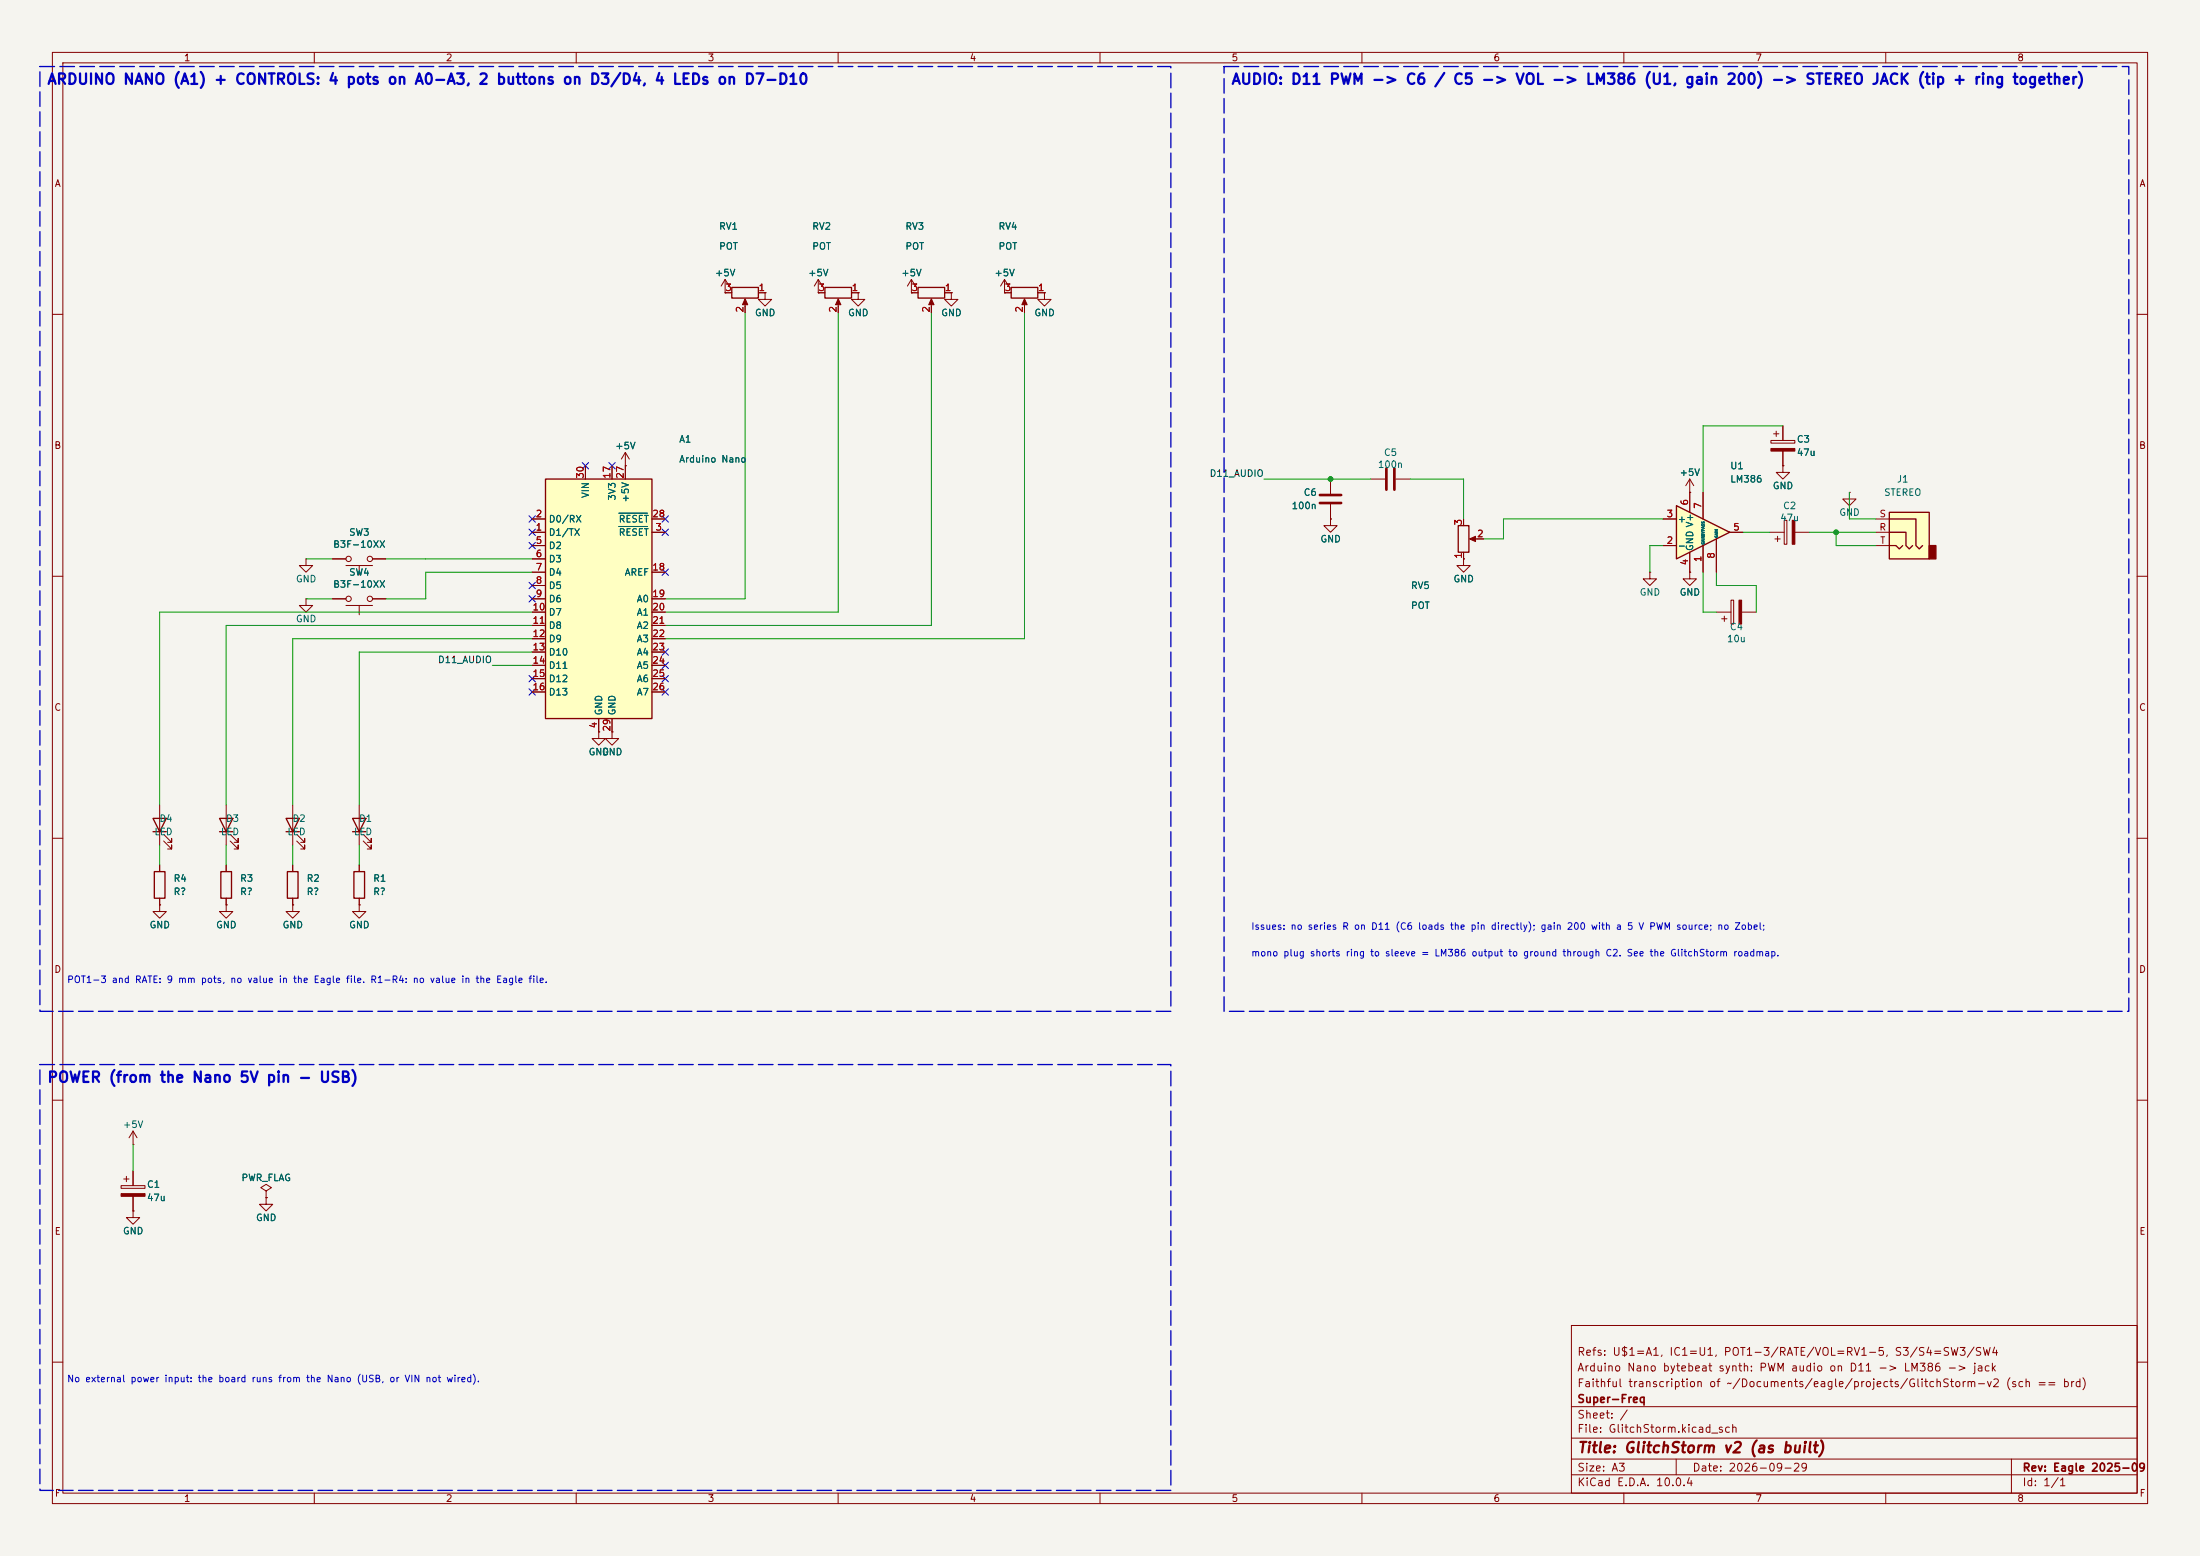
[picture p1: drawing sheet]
<svg xmlns="http://www.w3.org/2000/svg" width="420mm" height="297mm" viewBox="0 0 420 297" stroke-linecap="round" stroke-linejoin="round" font-family="sans-serif">
<path d="M0 0h420v297h-420z" fill="#f5f4ef" stroke="#f5f4ef" stroke-width=".19"/>
<g fill="none" stroke="#840000" stroke-width=".19">
<path d="M10 10h400v277h-400zM12 12h396v273h-396zM60 10v2M110 10v2M160 10v2M210 10v2M260 10v2M310 10v2M360 10v2M138.4 55.9h.1M138.4 55.9h1.3M138.4 53.3l-.7 1.3"/>
<path d="M138.4 53.3l.8 1.3M138.4 53.3v2.6M142.2 57.4v2.3M144.8 55.9h1.2M146 55.9v1.3h1.3l-1.3 1.2-1.2-1.2h1.2M146 55.9h.1M156.2 55.9h.1M156.2 55.9h1.3M156.2 53.3l-.8 1.3M156.2 53.3l.8 1.3M156.2 53.3v2.6M160 57.4v2.3"/>
<path d="M162.6 55.9h1.2M163.8 55.9v1.3h1.3l-1.3 1.2-1.2-1.2h1.2M163.8 55.9h.1M174 55.9h.1M174 55.9h1.3M174 53.3l-.8 1.3M174 53.3l.8 1.3M174 53.3v2.6M177.8 57.4v2.3M180.3 55.9h1.3M10 60h2M408 60h2"/>
<path d="M261.6 91.4h2.8M266.4 91.4h2.8M279.4 99.1v1.2M10 110h2M58.4 106.7v1.3h1.3l-1.3 1.2-1.3-1.2h1.3M58.4 106.7h.1M63.5 106.7h2.5M66 108h5.1M68.6 108v1.7M71.1 106.7h2.6M279.4 105.4v1.3M280.9 102.9h2.3"/>
<path d="M408 110h2M10 160h2M408 160h2M68.6 172.7v1.3h1.2l-1.2 1.3-1.3-1.3h1.3M68.6 172.7h.1M10 210h2M408 210h2M300 253h108v32h-108zM10 260h2M300 278.5h108M300 274.5h108M300 268.5h108"/>
<path d="M320 278.5v3M384 278.5v6.5M408 260h2M60 285v2M110 285v2M160 285v2M210 285v2M260 285v2M300 281.5h108M310 285v2M360 285v2"/>
<circle cx="66.5" cy="106.7" r=".51"/>
<circle cx="70.6" cy="106.7" r=".51"/>
</g>
<path d="M139.7 54.9h5.1v2h-5.1zM157.5 54.9h5.1v2h-5.1zM175.3 54.9h5v2h-5zM278.4 100.3h2v5.1h-2z" fill="none" stroke="#840000" stroke-width=".25"/>
<g fill="#840000" stroke="#840000" stroke-width=".19">
<path d="M280.5 102.9l1.2-.5v1z"/>
<path d="M142.2 57l.5 1.2h-1z"/>
<path d="M177.8 57l.5 1.2h-1z"/>
<path d="M160 57l.5 1.2h-1z"/>
</g>
<path d="M264.7 89.4v4.1M266.2 89.4v4.1" fill="none" stroke="#840000" stroke-width=".51"/>
<path d="M104.1 91.4h20.4v45.8h-20.4z" fill="#ffffc2"/>
<path d="M104.1 91.4h20.4v45.8h-20.4z" fill="none" stroke="#840000" stroke-width=".25"/>
<g fill="none" stroke="#840000" stroke-width=".19">
<path d="M101.6 99.1h2.5M111.8 88.9v2.5M116.8 88.9v2.5M119.4 88.9h.1M119.4 86.4v5M119.4 86.4l-.8 1.2M119.4 86.4l.7 1.2M124.5 99.1h2.5M254 99.1v1.2h1.3l-1.3 1.3-1.3-1.3h1.3M254 99.1h.1M338.1 84.1h4.5v.5h-4.5zM338.6 82.8h1"/>
<path d="M339.1 82.3v1M340.4 88.9v1.3h1.2l-1.2 1.2-1.3-1.2h1.3M340.4 88.9h.1M340.4 81.3v2.8M340.4 86.1v2.8M340.6 99.3h.5v4.6h-.5zM101.6 101.6h2.5M101.6 104.1h2.5M101.6 106.7h2.5M101.6 109.2h2.5M101.6 111.8h2.5M101.6 114.3h2.5"/>
<path d="M101.6 116.8h2.5M101.6 119.4h2.5M124.5 101.6h2.5M124.5 109.2h2.5M124.5 114.3h2.5M124.5 116.8h2.5M124.5 119.4h2.5M327.7 116.8h2.8M328.7 118.1h1M329.2 117.6v1M330.5 114.6h.5v4.5h-.5zM332.5 116.8h2.8"/>
<path d="M337.8 101.6h2.8M338.8 102.9h1.1M339.3 102.4v1M342.6 101.6h2.8M101.6 121.9h2.5M101.6 124.5h2.5M101.6 127h2.5M101.6 129.5h2.5M101.6 132.1h2.5M114.3 137.2v2.5M116.8 137.2v2.5M124.5 121.9h2.5"/>
<path d="M124.5 124.5h2.5M124.5 127h2.5M124.5 129.5h2.5M124.5 132.1h2.5"/>
</g>
<path d="M118.1 98h5.5M118.1 100.5h5.5" fill="none" stroke="#006464" stroke-width=".19"/>
<g fill="#840000" stroke="#840000" stroke-width=".19">
<path d="M342.1 99.3h.5v4.6h-.5z"/>
<path d="M332 114.6h.5v4.5h-.5z"/>
<path d="M338.1 85.6h4.5v.5h-4.5z"/>
</g>
<path d="M360.7 97.8h7.6v8.9h-7.6z" fill="#ffffc2"/>
<path d="M368.3 104.1h1.3v2.6h-1.3z" fill="#840000" stroke="#840000" stroke-width=".25"/>
<path d="M193 54.9h5.1v2h-5.1zM360.7 97.8h7.6v8.9h-7.6zM360.7 99.1h5.1v5l.6 .7 .6-.7M360.7 101.6h3.2v2.5l.6 .7 .6-.7M360.7 104.1h1.2l.7 .7 .6-.7" fill="none" stroke="#840000" stroke-width=".25"/>
<g fill="none" stroke="#840000" stroke-width=".19">
<path d="M181.6 55.9v1.3h1.3l-1.3 1.2-1.3-1.2h1.3M181.6 55.9h.1M191.8 55.9h.1M191.8 53.3l-.8 1.3M191.8 53.3l.7 1.3M191.8 53.3v2.6M191.8 55.9h1.2M195.6 57.4v2.3M198.1 55.9h1.3M199.4 55.9v1.3h1.3l-1.3 1.2-1.3-1.2h1.3M199.4 55.9h.1M322.6 94h.1"/>
<path d="M322.6 91.4l-.8 1.3M322.6 91.4l.7 1.3M322.6 91.4v2.6M353.1 94v1.3h1.2l-1.2 1.2-1.3-1.2h1.3M353.1 94h.1M358.1 99.1h2.6M315 109.2v1.3h1.2l-1.2 1.3-1.3-1.3h1.3M315 109.2h.1M322.6 109.2v1.3h1.2l-1.2 1.3-1.3-1.3h1.3M322.6 109.2h.1M358.1 101.6h2.6M358.1 104.1h2.6"/>
</g>
<path d="M195.6 57l.5 1.2h-1z" fill="#840000" stroke="#840000" stroke-width=".19"/>
<path d="M320 96.5l10.2 5.1-10.2 5.1z" fill="#ffffc2"/>
<g fill="none" stroke="#840000" stroke-width=".25">
<path d="M320 96.5l10.2 5.1-10.2 5.1zM29.2 156.2h2.5l-1.2 2.6zM29.2 158.8h2.5M41.9 156.2h2.5l-1.2 2.6zM41.9 158.8h2.5M54.6 156.2h2.5l-1.2 2.6zM54.6 158.8h2.5M67.3 156.2h2.5l-1.2 2.6zM67.3 158.8h2.5M29.5 166.4h2v5.1h-2zM42.2 166.4h2v5.1h-2zM54.9 166.4h2v5.1h-2z"/>
<path d="M67.6 166.4h2v5.1h-2z"/>
</g>
<g fill="none" stroke="#840000" stroke-width=".19">
<path d="M138.4 55.9h.1M138.4 55.9h1.3M142.2 58.4v1.3M144.8 55.9h1.2M146 55.9h.1M156.2 55.9h.1M156.2 55.9h1.3M160 58.4v1.3M162.6 55.9h1.2M163.8 55.9h.1M174 55.9h.1M174 55.9h1.3"/>
<path d="M177.8 58.4v1.3M180.3 55.9h1.3M181.6 55.9h.1M191.8 55.9h.1M191.8 55.9h1.2M195.6 58.4v1.3M198.1 55.9h1.3M199.4 55.9h.1M101.6 99.1h2.5M111.8 88.9v2.5M116.8 88.9v2.5M119.4 88.9h.1"/>
<path d="M119.4 88.9v2.5M124.5 99.1h2.5M254 99.1h.1M254 91.4v2.8M254 96.3v2.8M279.4 99.1v1.2M317.5 99.1h2.5M322.6 94h.1M322.6 94v3.8M325.1 94v5.1M340.4 88.9h.1M340.4 81.3v2.8"/>
<path d="M340.4 86.1v2.8M58.4 114.3v1.3h1.3l-1.3 1.2-1.3-1.2h1.3M58.4 114.3h.1M63.5 114.3h2.5M63.5 106.7h2.5M66 115.6h5.1M68.6 115.6v1.7M71.1 114.3h2.6M71.1 106.7h2.6M101.6 104.1h2.5M101.6 101.6h2.5M101.6 114.3h2.5"/>
<path d="M101.6 106.7h2.5M101.6 109.2h2.5M101.6 111.8h2.5M101.6 116.8h2.5M101.6 119.4h2.5M124.5 101.6h2.5M124.5 114.3h2.5M124.5 109.2h2.5M124.5 116.8h2.5M124.5 119.4h2.5M279.4 106.7v1.3h1.3l-1.3 1.2-1.3-1.2h1.3M279.4 106.7h.1"/>
<path d="M279.4 105.4v1.3M281.9 102.9h1.3M317.5 104.1h2.5M322.6 109.2h.1M322.6 105.4v3.8M325.1 104.1v5.1M327.7 102.9v6.3M330.2 101.6h2.5M101.6 121.9h2.5M101.6 124.5h2.5M101.6 127h2.5M101.6 129.5h2.5"/>
<path d="M101.6 132.1h2.5M114.3 139.7v1.3h1.3l-1.3 1.2-1.3-1.2h1.3M114.3 139.7h.1M114.3 137.2v2.5M116.8 139.7v1.3h1.3l-1.3 1.2-1.2-1.2h1.2M116.8 139.7h.1M116.8 137.2v2.5M124.5 121.9h2.5M124.5 124.5h2.5M124.5 127h2.5M124.5 129.5h2.5M124.5 132.1h2.5"/>
<path d="M30.5 153.7v7.6M31.2 159.3l1.6 1.5v-.8v.8h-.8M43.2 153.7v7.6M43.9 159.3l1.6 1.5v-.8v.8h-.8M55.9 153.7v7.6M56.6 159.3l1.6 1.5v-.8v.8h-.8M68.6 153.7v7.6M69.3 159.3l1.6 1.5v-.8v.8h-.8M30.5 172.7v1.3h1.2l-1.2 1.3-1.3-1.3h1.3M30.5 172.7h.1M30.5 165.1v1.3M30.5 171.5v1.2"/>
<path d="M31.2 160.5l1.6 1.6v-.8v.8h-.8M43.2 172.7v1.3h1.2l-1.2 1.3-1.3-1.3h1.3M43.2 172.7h.1M43.2 165.1v1.3M43.2 171.5v1.2M43.9 160.5l1.6 1.6v-.8v.8h-.8M55.9 172.7v1.3h1.2l-1.2 1.3-1.3-1.3h1.3M55.9 172.7h.1M55.9 165.1v1.3M55.9 171.5v1.2M56.6 160.5l1.6 1.6v-.8v.8h-.8M68.6 172.7h.1"/>
<path d="M68.6 165.1v1.3M68.6 171.5v1.2M69.3 160.5l1.6 1.6v-.8v.8h-.8M25.4 218.4h.1M25.4 215.9l-.8 1.3M25.4 215.9l.8 1.3M25.4 215.9v2.5M23.1 226.3h4.6v.5h-4.6zM23.6 225h1M24.1 224.5v1.1M25.4 231.1v1.3h1.3l-1.3 1.3-1.3-1.3h1.3M25.4 231.1h.1"/>
<path d="M25.4 223.5v2.8M25.4 228.3v2.8M50.8 227.3l1-.6-1-.6-1 .6 1 .6v1.3M50.8 228.6h.1M50.8 228.6v1.3h1.3l-1.3 1.2-1.3-1.2h1.3"/>
<circle cx="66.5" cy="114.3" r=".51"/>
<circle cx="70.6" cy="114.3" r=".51"/>
</g>
<path d="M252 94.5h4M252 96h4" fill="none" stroke="#840000" stroke-width=".51"/>
<path d="M23.1 227.8h4.6v.5h-4.6z" fill="#840000" stroke="#840000" stroke-width=".19"/>
<g fill="none" stroke="#009600" stroke-width=".19">
<path d="M142.2 59.7v54.6h-15.2M160 59.7v57.1h-33M177.8 59.7v59.7h-50.8M195.6 59.7v62.2h-68.6M241.3 91.4h20.3M269.2 91.4h10.2v7.7M317.5 99.1h-30.5v3.8h-3.8M340.4 81.3h-15.3v12.7M353.1 94v5.1h5M58.4 114.3h5.1M58.4 106.7h5.1M73.7 106.7h27.9"/>
<path d="M101.6 119.4h-58.4v34.3M101.6 116.8h-71.1v36.9M101.6 109.2h-20.3v5.1h-7.6M317.5 104.1h-2.5v5.1M325.1 109.2v7.6h2.6M327.7 109.2v2.6h7.6v5M332.7 101.6h5.1M345.4 101.6h12.7M350.5 101.6v2.5h7.6M94 127h7.6M101.6 121.9h-45.7v31.8M101.6 124.5h-33v29.2"/>
<path d="M30.5 161.3v3.8M43.2 161.3v3.8M55.9 161.3v3.8M68.6 161.3v3.8M25.4 218.4v5.1"/>
</g>
<g fill="none" stroke="#000084" stroke-width=".19">
<path d="M101 98.5l1.2 1.2M102.2 98.5l-1.2 1.2M111.2 88.3l1.2 1.2M112.4 88.3l-1.2 1.2M116.2 88.3l1.2 1.2M117.4 88.3l-1.2 1.2M126.4 98.5l1.2 1.2M127.6 98.5l-1.2 1.2M101 113.7l1.2 1.2M101 101l1.2 1.2M101 103.5l1.2 1.2M101 111.2l1.2 1.2"/>
<path d="M102.2 113.7l-1.2 1.2M102.2 103.5l-1.2 1.2M102.2 101l-1.2 1.2M102.2 111.2l-1.2 1.2M126.4 101l1.2 1.2M126.4 108.6l1.2 1.2M127.6 101l-1.2 1.2M127.6 108.6l-1.2 1.2M101 131.5l1.2 1.2M101 128.9l1.2 1.2M102.2 131.5l-1.2 1.2M102.2 128.9l-1.2 1.2"/>
<path d="M126.4 131.5l1.2 1.2M126.4 128.9l1.2 1.2M126.4 126.4l1.2 1.2M126.4 123.9l1.2 1.2M127.6 131.5l-1.2 1.2M127.6 128.9l-1.2 1.2M127.6 126.4l-1.2 1.2M127.6 123.9l-1.2 1.2"/>
</g>
<path d="M7.6 12.7h215.9v180.3h-215.9zM233.7 12.7h172.7v180.3h-172.7zM7.6 203.2h215.9v81.3h-215.9z" fill="none" stroke="#0000c2" stroke-width=".25" stroke-dasharray="2.8 1"/>
<path d="M118.1 98h5.5M118.1 100.5h5.5" fill="none" stroke="#006464" stroke-width=".19"/>
<g fill="#009600" stroke="#009600" stroke-width=".19">
<circle cx="254" cy="91.4" r=".46"/>
<circle cx="350.5" cy="101.6" r=".46"/>
</g>
<g font-size="2" fill="#0000c2">
<text x="8.9" y="16.6">ARDUINO NANO (A1) + CONTROLS: 4 pots on A0-A3, 2 buttons on D3/D4, 4 LEDs on D7-D10</text>
<text x="234.9" y="16.6">AUDIO: D11 PWM -&gt; C6 / C5 -&gt; VOL -&gt; LM386 (U1, gain 200) -&gt; STEREO JACK (tip + ring together)</text>
<text x="8.9" y="207.1">POWER (from the Nano 5V pin - USB)</text>
</g>
<text font-size="2" fill="#840000" x="301" y="277.8">Title: GlitchStorm v2 (as built)</text>
<g font-size="1.5" fill="#840000">
<text x="301" y="262.1">Arduino Nano bytebeat synth: PWM audio on D11 -&gt; LM386 -&gt; jack</text>
<text x="301" y="259.1">Refs: U$1=A1, IC1=U1, POT1-3/RATE/VOL=RV1-5, S3/S4=SW3/SW4</text>
<text x="301" y="268.1">Super-Freq</text>
<text x="301" y="265.1">Faithful transcription of ~/Documents/eagle/projects/GlitchStorm-v2 (sch == brd)</text>
<text x="301" y="273.8">File: GlitchStorm.kicad_sch</text>
<text x="301" y="271.1">Sheet: /</text>
<text x="301" y="281.2">Size: A3</text>
<text x="323" y="281.2">Date: 2026-09-29</text>
<text x="386" y="281.2">Rev: Eagle 2025-09</text>
<text x="301" y="284">KiCad E.D.A. 10.0.4</text>
<text x="386" y="284">Id: 1/1</text>
</g>
<g font-size="1.3" fill="#840000">
<text x="35" y="12">1</text>
<text x="85" y="12">2</text>
<text x="135" y="12">3</text>
<text x="185" y="12">4</text>
<text x="235" y="12">5</text>
<text x="285" y="12">6</text>
<text x="335" y="12">7</text>
<text x="385" y="12">8</text>
<text x="10.3" y="36">A</text>
<text x="408.3" y="36">A</text>
<text x="10.3" y="86">B</text>
<text x="408.2" y="86">B</text>
<text x="10.3" y="136">C</text>
<text x="408.2" y="136">C</text>
<text x="10.3" y="186">D</text>
<text x="408.2" y="186">D</text>
<text x="10.3" y="236">E</text>
<text x="408.3" y="236">E</text>
<text x="10.3" y="286">F</text>
<text x="35" y="287">1</text>
<text x="85" y="287">2</text>
<text x="135" y="287">3</text>
<text x="185" y="287">4</text>
<text x="235" y="287">5</text>
<text x="285" y="287">6</text>
<text x="335" y="287">7</text>
<text x="385" y="287">8</text>
<text x="408.3" y="286">F</text>
</g>
<g font-size="1.3" fill="#006464">
<text x="137.2" y="44.2">RV1</text>
<text x="137.2" y="48">POT</text>
<text x="154.9" y="44.2">RV2</text>
<text x="154.9" y="48">POT</text>
<text x="172.7" y="44.2">RV3</text>
<text x="172.7" y="48">POT</text>
<text x="190.5" y="44.2">RV4</text>
<text x="190.5" y="48">POT</text>
<text x="136.4" y="53">+5V</text>
<text x="154.2" y="53">+5V</text>
<text x="172" y="53">+5V</text>
<text x="189.7" y="53">+5V</text>
<text x="144" y="60.7">GND</text>
<text x="161.8" y="60.7">GND</text>
<text x="179.6" y="60.7">GND</text>
<text x="197.4" y="60.7">GND</text>
<text x="117.3" y="86.1">+5V</text>
<text x="129.5" y="84.8">A1</text>
<text x="129.5" y="88.6">Arduino Nano</text>
<text x="262.9" y="89.6">100n</text>
<text x="264.1" y="87.3">C5</text>
<text x="330.2" y="89.9">U1</text>
<text x="342.9" y="84.8">C3</text>
<text x="342.9" y="87.3">47u</text>
<text x="112.7" y="95.2" transform="rotate(-90 112.7 95.2)">VIN</text>
<text x="117.8" y="95.7" transform="rotate(-90 117.8 95.7)">3V3</text>
<text x="248.8" y="95">C6</text>
<text x="320.5" y="91.1">+5V</text>
<text x="330.2" y="92.4">LM386</text>
<text x="338.3" y="93.7">GND</text>
<text x="359.6" y="95">STEREO</text>
<text x="362" y="92.4">J1</text>
<text x="104.6" y="100">D0/RX</text>
<text x="118" y="100">RESET</text>
<text x="120.4" y="96" transform="rotate(-90 120.4 96)">+5V</text>
<text x="246.5" y="97.5">100n</text>
<text x="320.2" y="100">+</text>
<text x="339.7" y="99.8">47u</text>
<text x="340.3" y="97.5">C2</text>
<text x="351" y="98.8">GND</text>
<text x="63.5" y="104.9">B3F-10XX</text>
<text x="66.5" y="102.6">SW3</text>
<text x="104.6" y="102.6">D1/TX</text>
<text x="104.6" y="105.1">D2</text>
<text x="104.6" y="107.7">D3</text>
<text x="118" y="102.6">RESET</text>
<text x="252" y="103.8">GND</text>
<text x="320.2" y="105.1">-</text>
<text x="323.6" y="105.3" transform="rotate(-90 323.6 105.3)">GND V+</text>
<text x="56.4" y="111.5">GND</text>
<text x="63.5" y="112.5">B3F-10XX</text>
<text x="66.5" y="110.2">SW4</text>
<text x="104.6" y="110.2">D4</text>
<text x="104.6" y="112.7">D5</text>
<text x="119.2" y="110.2">AREF</text>
<text x="269.2" y="112.7">RV5</text>
<text x="277.4" y="111.5">GND</text>
<text x="56.4" y="119.1">GND</text>
<text x="104.6" y="115.3">D6</text>
<text x="104.6" y="117.8">D7</text>
<text x="121.5" y="115.3">A0</text>
<text x="121.5" y="117.8">A1</text>
<text x="269.2" y="116.5">POT</text>
<text x="312.9" y="114">GND</text>
<text x="320.5" y="114">GND</text>
<text x="104.6" y="120.4">D8</text>
<text x="104.6" y="122.9">D9</text>
<text x="104.6" y="125.4">D10</text>
<text x="121.5" y="120.4">A2</text>
<text x="121.5" y="122.9">A3</text>
<text x="121.5" y="125.4">A4</text>
<text x="329.6" y="122.9">10u</text>
<text x="330.1" y="120.6">C4</text>
<text x="104.6" y="128">D11</text>
<text x="104.6" y="130.5">D12</text>
<text x="121.5" y="128">A5</text>
<text x="121.5" y="130.5">A6</text>
<text x="104.6" y="133.1">D13</text>
<text x="115.3" y="136.7" transform="rotate(-90 115.3 136.7)">GND</text>
<text x="117.8" y="136.7" transform="rotate(-90 117.8 136.7)">GND</text>
<text x="121.5" y="133.1">A7</text>
<text x="112.3" y="144.5">GND</text>
<text x="114.8" y="144.5">GND</text>
<text x="29.4" y="159.7">LED</text>
<text x="30.3" y="157.2">D4</text>
<text x="42.1" y="159.7">LED</text>
<text x="43" y="157.2">D3</text>
<text x="54.8" y="159.7">LED</text>
<text x="55.7" y="157.2">D2</text>
<text x="67.5" y="159.7">LED</text>
<text x="68.4" y="157.2">D1</text>
<text x="33" y="168.6">R4</text>
<text x="33" y="171.2">R?</text>
<text x="45.7" y="168.6">R3</text>
<text x="45.7" y="171.2">R?</text>
<text x="58.4" y="168.6">R2</text>
<text x="58.4" y="171.2">R?</text>
<text x="71.1" y="168.6">R1</text>
<text x="71.1" y="171.2">R?</text>
<text x="28.4" y="177.5">GND</text>
<text x="41.1" y="177.5">GND</text>
<text x="53.8" y="177.5">GND</text>
<text x="66.5" y="177.5">GND</text>
<text x="23.4" y="215.6">+5V</text>
<text x="27.9" y="227">C1</text>
<text x="46" y="225.8">PWR_FLAG</text>
<text x="27.9" y="229.6">47u</text>
<text x="48.8" y="233.4">GND</text>
<text x="23.4" y="235.9">GND</text>
</g>
<g font-size="1.3" fill="#a90000">
<text x="138.4" y="55.9">3</text>
<text x="142.2" y="59.8" transform="rotate(-90 142.2 59.8)">2</text>
<text x="144.7" y="55.9">1</text>
<text x="156.1" y="55.9">3</text>
<text x="160" y="59.8" transform="rotate(-90 160 59.8)">2</text>
<text x="162.5" y="55.9">1</text>
<text x="173.9" y="55.9">3</text>
<text x="177.8" y="59.8" transform="rotate(-90 177.8 59.8)">2</text>
<text x="180.3" y="55.9">1</text>
<text x="191.7" y="55.9">3</text>
<text x="195.6" y="59.8" transform="rotate(-90 195.6 59.8)">2</text>
<text x="198" y="55.9">1</text>
<text x="111.7" y="91.5" transform="rotate(-90 111.7 91.5)">30</text>
<text x="116.8" y="91.5" transform="rotate(-90 116.8 91.5)">17</text>
<text x="119.4" y="91.5" transform="rotate(-90 119.4 91.5)">27</text>
<text x="102.2" y="101.6">1</text>
<text x="102.2" y="99">2</text>
<text x="124.4" y="99">28</text>
<text x="125" y="101.6">3</text>
<text x="279.4" y="100.4" transform="rotate(-90 279.4 100.4)">3</text>
<text x="318.1" y="99">3</text>
<text x="322.6" y="96.6" transform="rotate(-90 322.6 96.6)">6</text>
<text x="325.1" y="97.2" transform="rotate(-90 325.1 97.2)">7</text>
<text x="330.8" y="101.6">5</text>
<text x="358.7" y="101.6">R</text>
<text x="358.7" y="99">S</text>
<text x="102.2" y="104.1">5</text>
<text x="102.2" y="106.7">6</text>
<text x="279.4" y="106.8" transform="rotate(-90 279.4 106.8)">1</text>
<text x="281.9" y="102.8">2</text>
<text x="318.1" y="104.1">2</text>
<text x="325.1" y="107.4" transform="rotate(-90 325.1 107.4)">1</text>
<text x="327.6" y="106.8" transform="rotate(-90 327.6 106.8)">8</text>
<text x="358.8" y="104.1">T</text>
<text x="102.2" y="109.2">7</text>
<text x="102.2" y="111.7">8</text>
<text x="124.4" y="109.2">18</text>
<text x="322.6" y="108" transform="rotate(-90 322.6 108)">4</text>
<text x="101.6" y="116.8">10</text>
<text x="101.6" y="119.4">11</text>
<text x="102.2" y="114.3">9</text>
<text x="124.4" y="114.3">19</text>
<text x="124.4" y="116.8">20</text>
<text x="124.4" y="119.4">21</text>
<text x="101.6" y="121.9">12</text>
<text x="101.6" y="124.4">13</text>
<text x="124.4" y="121.9">22</text>
<text x="124.4" y="124.4">23</text>
<text x="101.6" y="127">14</text>
<text x="101.6" y="129.5">15</text>
<text x="124.4" y="127">24</text>
<text x="124.4" y="129.5">25</text>
<text x="101.6" y="132.1">16</text>
<text x="124.4" y="132.1">26</text>
<text x="114.3" y="139.1" transform="rotate(-90 114.3 139.1)">4</text>
<text x="116.8" y="139.7" transform="rotate(-90 116.8 139.7)">29</text>
</g>
<g font-size="1.3" fill="#0f0f0f">
<text x="230.8" y="91.3">D11_AUDIO</text>
<text x="83.5" y="126.9">D11_AUDIO</text>
</g>
<g font-size="1.3" fill="#0000c2">
<text x="238.8" y="177.8">Issues: no series R on D11 (C6 loads the pin directly); gain 200 with a 5 V PWM source; no Zobel;</text>
<text x="238.8" y="182.9">mono plug shorts ring to sleeve = LM386 output to ground through C2. See the GlitchStorm roadmap.</text>
<text x="12.7" y="187.9">POT1-3 and RATE: 9 mm pots, no value in the Eagle file. R1-R4: no value in the Eagle file.</text>
<text x="12.7" y="264.1">No external power input: the board runs from the Nano (USB, or VIN not wired).</text>
</g>
<g font-size=".5" fill="#006464">
<text x="325.5" y="104" transform="rotate(-90 325.5 104)">GAINBYPASS</text>
<text x="328" y="102.7" transform="rotate(-90 328 102.7)">GAIN</text>
</g>
</svg>
